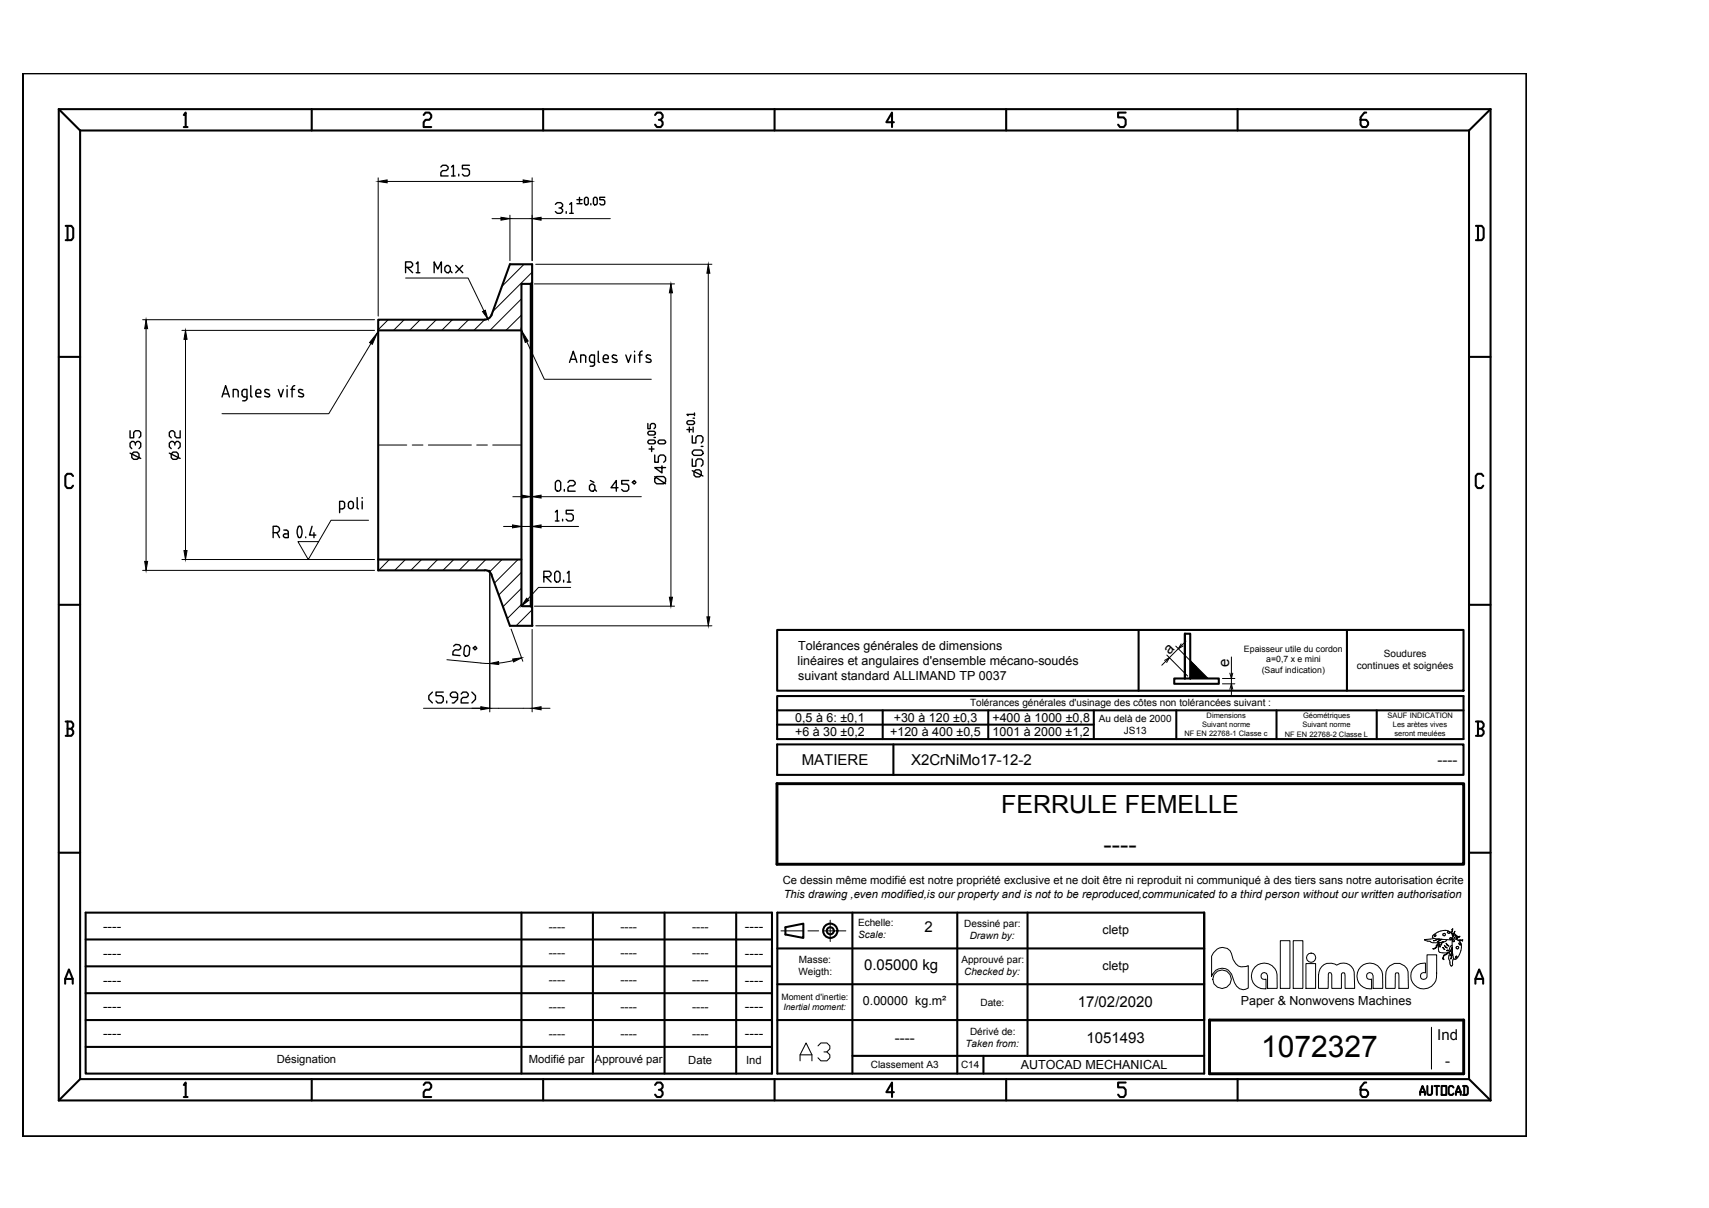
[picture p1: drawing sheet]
<svg xmlns="http://www.w3.org/2000/svg" width="420mm" height="297mm" viewBox="0 0 420 297" stroke-linecap="round" stroke-linejoin="round" font-family="sans-serif">
<!-- layer: 0 -->
<g fill="none" stroke="#000" stroke-width=".51">
<path d="M5.6 18h369.7v261.4h-369.7zM14.4 26.8h352.1M14.4 26.8v243.8M14.4 26.8l5.3 5.3M19.7 32.1v233.2l-5.3 5.3M19.7 32.1h341.5M45.2 28.3l.4-.6v3.5M45.2 31.2h.9M76.6 26.8v5.3M104.2 28.3l.4-.6h1l.4 .6v.6l-.4 .6h-1l-.4 .6v1.1h1.8M133.5 26.8v5.3M161.1 28.3l.4-.6h.9l.5 .6v.6l-.5 .6h-.4"/>
<path d="M162.4 29.5l.5 .6v.5l-.5 .6h-.9l-.4-.6M190.4 26.8v5.3M219.8 30.1h-1.9l1.4-2.4v3.5M247.4 26.8v5.3M276.7 27.7h-1.8v1.2h1.4l.4 .6v1.1l-.4 .6h-.9l-.5-.6M304.3 26.8v5.3M335.9 27.7h-.5l-.9 1.2v1.7l.5 .6h.9l.5-.6v-.5l-.5-.6h-1.4M361.2 32.1v233.2M366.5 26.8v243.8M366.5 26.8l-5.3 5.3M16.1 55.5h1.4l.5 .6v2.4l-.5 .6h-1.4M16.6 55.5v3.6"/>
<path d="M362.9 55.5h1.4l.5 .6v2.4l-.5 .6h-1.4M363.4 55.5v3.6M119.2 78.6h-26.2v61.7h26.2M119.2 78.6a1.76 1.76 0 0 0 1.7-1.2l4.5-12.4h5.4v88.9h-5.4l-4.6-12.5a1.66 1.66 0 0 0-1.6-1.2M128.2 70v78.8M128.4 69.8h2.1M128.4 69.8l-.2 .2M130.5 69.8v79.3M130.8 69.5l-.3 .3M14.4 87.8h5.3M93 81.2h35.2M361.2 87.8h5.3"/>
<path d="M18 117.1l-.5-.6h-1l-.4 .6v2.3l.4 .6h1l.5-.6M364.7 117.1l-.5-.6h-.9l-.5 .6v2.3l.5 .6h.9l.5-.6M93 137.6h35.2M14.4 148.7h5.3M128.2 148.8l.2 .2M128.4 149.1h2.1M130.5 149.1l.3 .3M191.1 154.9h168.7v14.9h-168.7zM279.9 154.9v14.9M331.1 154.9v14.9M361.2 148.7h5.3M16.1 177.4h1.4l.5 .6v.6l-.5 .6"/>
<path d="M16.6 179.2h.9l.5 .6v.6l-.5 .5h-1.4M16.6 177.4v3.5M191.1 171.2h168.7v10.5h-168.7zM191.1 174.7h168.7M191.1 178.2h77.8M217 174.7v7M243 174.7v7M268.9 174.7v7M289.2 174.7v7M313.8 174.7v7M338.5 174.7v7M362.9 177.4h1.4l.5 .6v.6l-.5 .6"/>
<path d="M363.4 179.2h.9l.5 .6v.6l-.5 .5h-1.4M363.4 177.4v3.5M191.1 183h168.7v7.5h-168.7M14.4 209.7h5.3M361.2 209.7h5.3M21.1 224.4h168.7v39.6h-168.7zM21.1 237.6h168.7M21.1 231h168.7M128.2 224.4v39.6M145.8 224.4v39.6M163.4 224.4v39.6M181 224.4v39.6"/>
<path d="M189.8 233.2v30.8M191.1 224.4h105v39.6h-105zM191.1 233.2h105M193.1 228l4.4-.9v3.5l-4.4-.8zM209.6 224.4v39.6M235.3 224.4v39.6M252.6 224.4v35.2M296.1 224.4v26.4h-105M16 241.9v-1.2l.9-2.3 1 2.3v1.2M16 240.7h1.9M21.1 250.8h168.7M21.1 244.2h168.7"/>
<path d="M21.1 257.4h168.7M191.1 242h105M209.6 259.6h86.5M241.8 259.6v4.4M362.7 241.9v-1.2l1-2.3 .9 2.3v1.2M362.7 240.7h1.9M14.4 270.6h352.1M19.7 265.3h341.5M45.2 266.8l.4-.6v3.5M45.2 269.7h.9M76.6 265.3v5.3M104.2 266.8l.4-.6h1l.4 .6v.6l-.4 .6h-1l-.4 .6v1.1h1.8"/>
<path d="M133.5 265.3v5.3M161.1 266.8l.4-.6h.9l.5 .6v.6l-.5 .6h-.4M162.4 268l.5 .6v.6l-.5 .5h-.9l-.4-.5M190.4 265.3v5.3M219.8 268.6h-1.9l1.4-2.4v3.5M247.4 265.3v5.3M276.7 266.2h-1.8v1.2h1.4l.4 .6v1.2l-.4 .5h-.9l-.5-.5M304.3 265.3v5.3M335.9 266.2h-.5l-.9 1.2v1.8l.5 .5h.9l.5-.5v-.6l-.5-.6h-1.4M349.1 269.2v-.7l.6-1.5 .6 1.5v.7M349.1 268.5h1.2M350.9 267v1.9l.3 .3h.6l.3-.3v-1.9"/>
<path d="M352.7 267h1.1M353.2 267v2.2M354.4 267h1.2v2.2h-1.2zM357.3 267.4l-.2-.4h-.6l-.3 .4v1.5l.3 .3h.6l.2-.3M357.9 269.2v-.7l.6-1.5 .6 1.5v.7M357.9 268.5h1.2M359.7 267h.9l.3 .4v1.5l-.3 .3h-.9M360 267v2.2M361.2 265.3l5.3 5.3"/>
<circle cx="204.1" cy="228.9" r="1.76"/>
<circle cx="204.1" cy="228.9" r=".87"/>
</g>
<!-- layer: AXE -->
<path d="M93 109.4h7M101.4 109.4h2.6M105.3 109.4h10.6M117.2 109.4h2.6M121.1 109.4h7.1M192 228.9h5.3M198.6 228.9h2.7M202.6 228.9h5.4M204.1 226.3v5.2" fill="none" stroke="#000" stroke-width=".25"/>
<!-- layer: HACHURES -->
<g fill="none" stroke="#000" stroke-width=".25">
<path d="M95.4 78.6l-2.4 2.5M99.4 78.6l-2.7 2.6M103.3 78.6l-2.6 2.6M107.3 78.6l-2.7 2.6M111.2 78.6l-2.6 2.6M115.2 78.6l-2.7 2.6M119.1 78.6l-2.6 2.6M128.2 73.5l-7.7 7.7M128.2 77.5l-3.8 3.7M128.8 65l-5.4 5.4M130.8 66.9l-9.7 9.7M95.7 137.6l-2.6 2.7"/>
<path d="M99.7 137.6l-2.7 2.7M103.6 137.6l-2.6 2.7M107.6 137.6l-2.6 2.7M111.6 137.6l-2.7 2.7M115.5 137.6l-2.6 2.7M119.4 137.6l-2.6 2.7M123.4 137.6l-3.1 3.1M127.4 137.6l-5.8 5.8M128.2 140.7l-5.6 5.6M128.2 144.7l-4.5 4.5M128.2 148.6l-3.5 3.5M130.8 153.9h.1"/>
<path d="M130.8 149.9l-3.9 4"/>
</g>
<!-- layer: COTES -->
<g fill="none" stroke="#000" stroke-width=".25">
<path d="M93 43.7v34M95.2 44.6h33.4M121 53.8h2.2M125.4 52.9v11.2M125.4 53.8h5.4M130.8 43.7v20.4M133 53.8h17M35.1 78.6h57M99.7 68.4h15.4l3.9 8.1M131.4 69.8h34.4M131.7 65h43.3M164.9 72v74.9"/>
<path d="M174.1 67.2v84.5M35.9 80.8v57.2M44.7 81.2h47.4M45.6 83.4v52M91.2 84.5l-10.4 17.2h-26.2M129.5 84l4.3 9.3h26.3M44.7 137.6h47.4M90.6 127.9h-9.2l-5.6 9.7-2.5-4.4h5M123.8 129.5h2.2M126.1 122.1h2.2M128.2 128.6v8.1M128.2 129.5h2.6"/>
<path d="M130.5 121.2v15.5M130.5 122.1h.3M130.8 121.2v15.5M133 129.5h9.3M133 122.1h24.7M35.1 140.3h57M120.4 140.3v34.7M125.7 154.7l2.8 7.9M130.8 154.8v20.2M131.4 149.1h34.4M131.7 153.9h43.3M140.3 144.4h-7.9l-3.9 4.3 1.2-1.3"/>
<path d="M289.1 158.9l5.1 5.1M289.7 159.5l-2.2 2.2M291.6 157.6l-1 1M104.1 174.2h26.7M109.9 162.2l8.3 .8M118.2 163l2.2 .2M126.2 162.4l-3.6 .6M133 174.2h2.2M286.6 162.6l-1 1M286.9 161.1l5.1 5.1M300.5 168.1h3.1M300.5 166.8h3.1"/>
<path d="M302.7 161.5v4M302.7 166.8v1.3M302.7 169.5v1.3"/>
</g>
<g fill="#000" stroke="#000" stroke-width=".25">
<path d="M93 44.6l2.2-.4v.8zM123.2 53.4l2.2 .4-2.2 .3zM128.6 44.2l2.2 .4-2.2 .4zM130.8 53.8l2.2-.4v.7zM118.6 76.6l.7-.3 .6 2.1zM164.9 69.8l.4 2.2h-.7zM174.1 65l.4 2.2h-.7zM35.9 78.6l.4 2.2h-.7zM45.6 81.2l.4 2.2h-.8zM92.8 81.8l-1.3 2.9-.6-.5zM128.2 81.2l1.7 2.7-.8 .3zM35.6 138h.7l-.4 2.3z"/>
<path d="M45.2 135.4h.8l-.4 2.2zM126 129.1l2.2 .4-2.2 .3zM128.3 121.8l2.2 .3-2.2 .4zM130.8 129.5l2.2-.4v.7zM130.8 122.1l2.2-.3v.7zM129.5 147.1l.5 .5-1.8 1.4zM164.6 146.9h.7l-.4 2.2zM173.8 151.7h.7l-.4 2.2zM118.2 173.8l2.2 .4-2.2 .3zM120.4 163.2l2.2-.5v.7zM126 162.1l2.2-.3-1.9 1zM130.8 174.2l2.2-.4v.7z"/>
</g>
<g fill="none" stroke="#000" stroke-width=".34">
<path d="M108.4 41.1l.4-.5h.9l.5 .5v.4l-.5 .5h-.9l-.4 .4v.9h1.8M111 41.1l.5-.5v2.7M111 43.3h.9M112.8 42.8v.5M115.4 40.6h-1.7v.9h1.3l.4 .5v.8l-.4 .5h-.9l-.4-.5M136.5 50.2l.5-.4h.9l.4 .4v.5l-.4 .4h-.5M137.9 51.1l.4 .5v.4l-.4 .5h-.9l-.5-.5M139.2 52v.5M140.1 50.2l.4-.4v2.7M140.1 52.5h.8M141.8 50.1h1.3M141.8 49.1h1.3"/>
<path d="M142.5 48.5v1.2M143.7 48.8l.3-.3h.3l.3 .3v1.3l-.3 .3h-.3l-.3-.3zM145.3 50.1v.3M145.9 48.8l.3-.3h.3l.3 .3v1.3l-.3 .3h-.3l-.3-.3zM148.7 48.5h-1.2v.6h.9l.3 .3v.7l-.3 .3h-.6l-.3-.3M99.7 65.7h1.3l.4-.4v-.4l-.4-.5h-1.3v2.7M100.1 65.7l1.3 1.4M102.3 64.9l.5-.5v2.7M102.3 67.1h.9M106.7 67.1v-2.7l.9 1.8 .9-1.8v2.7M109.4 65.7l.4-.4h.5l.4 .4v.9l-.4 .5h-.5l-.4-.5zM110.7 66.6l.4 .5"/>
<path d="M112 65.3l1.8 1.8M113.8 65.3l-1.8 1.8M54.6 97.6l.9-2.8 .9 2.8M54.8 96.9h1.3M57.3 97.6v-1.8h.7l.5 .2 .1 1.6M59.5 96.3v.8M59.5 96.3l.3-.5h.9l-.1 2.4-.1 .2-.8 .2M59.5 97l.3 .5 .9 .1M61.7 94.8v2.5l.3 .3M62.9 96.4v.8M62.9 96.4a.61 .61 0 0 1 .6-.6 .61 .61 0 0 1 .6 .6M62.9 97.1l.2 .4 1 .1"/>
<path d="M64.1 96.4v.3h-1.2M65 97.4l.9 .2M65.2 96.5l.9 .4M66.1 96.9l.2 .4-.4 .3M66.1 95.9l-.8-.1-.2 .4 .2 .2M68.4 95.8l.7 1.8 .6-1.8M70.6 94.8v.2M70.6 95.8v1.8M71.5 95.8h.9M71.8 95.5v2.1M72.5 94.8l-.5 .2-.1 .4M73.4 97.4l.8 .2"/>
<path d="M73.5 96.5l.9 .4M74.4 96.8l.2 .5-.4 .3M74.4 95.9l-.8-.1-.2 .4 .2 .2M140 89.1l.9-2.7 .9 2.7M140.3 88.3h1.3M143.5 87.3h-.7v1.8M143.5 87.3l.5 .3v.2v1.3M144.9 87.8v.8M145 87.8l.2-.4 .9-.1v2.2M145 88.6l.2 .4 .9 .1M146.2 89.5l-.3 .5h-.8M147.1 86.4v2.4l.3 .3"/>
<path d="M148.3 87.9v.8M148.4 87.9a.61 .61 0 0 1 .6-.7 .61 .61 0 0 1 .6 .7M148.4 88.7l.2 .4h.9M149.5 87.9v.3h-1.2M150.5 89l.9 .1M150.6 88l.9 .4M151.5 88.3l.2 .5-.4 .3M151.6 87.4l-.9-.1-.2 .4 .2 .3M153.9 87.3l.6 1.8 .6-1.8M156 86.4v.1M156 87.3v1.8M156.9 87.3h1"/>
<path d="M157.3 87v2.1M157.9 86.3l-.4 .2-.2 .4M159.9 88.3l.2 .3-.2 .5-1.1-.1M159.9 87.4a.56 .56 0 0 0-.7-.2 .56 .56 0 0 0-.3 .7l.9 .5M32 105.9v1.8h.9v-1.4l.4-.4h.9l.4 .4v.9l-.4 .5M32 111.4l2.6 1.3M32.4 111.6l.5-.4h.8l.5 .4v.9l-.5 .4h-.8l-.5-.4zM33.3 109.4v-.4l-.4-.5h-.5l-.4 .5v.9l.4 .4M33.3 109l.4-.5h.5l.4 .5v.9l-.4 .4M41.6 111.4l2.7 1.3M42.5 111.2h.9l.4 .4v.9l-.4 .4h-.9l-.4-.4v-.9zM43 109.4v-.4l-.5-.5h-.4l-.5 .5v.9l.5 .4"/>
<path d="M43 109l.4-.5h.4l.5 .5v.9l-.5 .4M44.3 105.9v1.8h-.9l-.4-.5v-.9l-.5-.4h-.4l-.5 .4v.9l.5 .5M136.5 118.6l.5-.4h.4l.5 .4v1.8l-.5 .4h-.4l-.5-.4zM139.6 118.6l.5-.4h.8l.5 .4v.4l-.5 .5h-.8l-.5 .4v.9h1.8M144.9 119.5l.4-.5h.5l.4 .5v.9l-.4 .4h-.5l-.4-.4zM145.1 118.2l.9 .4M151.9 119.9h-1.7l1.3-1.7v2.6M154.6 118.2h-1.8v.8h1.3l.5 .5v.9l-.5 .4h-.8l-.5-.4M155.5 118.6l.4-.4 .5 .4-.5 .4zM159.3 106.3l.3-.3h1.2l.3 .3v.3l-.3 .4h-1.2l-.3-.4zM159.3 104.1v1.3h.6v-.9l.3-.4h.6l.3 .4v.6l-.3 .3M159.6 108.2h1.2l.3 .3v.3l-.3 .3h-1.2l-.3-.3v-.3z"/>
<path d="M159.6 110.4h1.2M160.2 109.8v1.2M160.8 107.6h.3M161 117.6l.4-.4h1.8l.4 .4v.9l-.4 .5h-1.8l-.4-.5zM161 111.9v1.8h.9v-1.3l.4-.5h.9l.4 .5v.8l-.4 .5M161 117.2l2.6 1.8M162.1 108.2h1.2l.3 .3v.3l-.3 .3h-1.2l-.3-.3v-.3zM162.7 114.6v1.7l-1.7-1.3h2.6M168.9 103.8l.3-.3h1.2l.3 .3v.3l-.3 .3h-1.2l-.3-.3zM168.9 105.6h1.2M169.5 105v1.3M170.2 112.9v1.7h.9v-1.3l.4-.4h.9l.4 .4v.9l-.4 .4"/>
<path d="M170.2 107.1v1.8h.9v-1.3l.4-.5h.9l.4 .5v.9l-.4 .4M170.2 115.7l2.6 1.4M170.4 105v1.3M170.4 102.8h.3M170.6 116l.5-.5h.8l.5 .5v.8l-.5 .5h-.8l-.5-.5zM170.6 110.7h1.8l.4 .4v.4l-.4 .5h-1.8l-.4-.5v-.4zM170.7 101.9h-1.8l.3 .3M170.7 101.6v.6M172.4 109.8h.4M67.2 131h.7a.78 .78 0 0 0 .8-.8 .78 .78 0 0 0-.8-.8h-.7v2.8M68.1 131l.6 1.2M69.8 130.3h.5"/>
<path d="M70.4 130.3l.2 .1 .3 .5M70.9 130.9v1.3h-.8M70.9 131.3h-.8a.44 .44 0 0 0-.4 .4 .44 .44 0 0 0 .4 .5M74 129.6a2.6 2.6 0 0 1 0 2.4M74 129.5l-.3-.1a1.94 1.94 0 0 0 0 2.8l.3-.2M75.2 132v.2M76.7 129.4l-.6 2.2h1.6M77.2 131v1.2M83.5 125.1h.7M84.2 123.3h-.7v2.8M84.2 123.3h.3l.2 .5M84.7 123.8v1l-.5 .3"/>
<path d="M85.7 124.5a.61 .61 0 0 0 .6 .6 .61 .61 0 0 0 .6-.6M85.7 124.5v-.6a.61 .61 0 0 1 .6-.6 .61 .61 0 0 1 .6 .6v.6M87.8 122.3v2.5l.3 .3M89 122.3v.2M89 123.3v1.8M136.5 125.9l.5-.4v2.6M136.5 128.1h.9M138.3 127.7v.4M138.7 120.4v.4M140.9 125.5h-1.7v.9h1.3l.4 .4v.9l-.4 .4h-.9l-.4-.4M146.2 120.4l.5 .4M111.5 158.9l.5-.4h.9l.4 .5v.5l-.6 .4-.8-.1-.5 .4-.1 .8 1.8 .2"/>
<path d="M114.2 159.1l.5-.4 .4 .1 .4 .5-.2 1.7-.5 .4-.4-.1-.4-.4zM116.3 159.3l.6-.4 .3 .5-.4 .4zM133.7 141.8h1.4l.4-.4v-.5l-.4-.4h-1.4v2.6M134.2 141.8l1.3 1.3M136.8 140.5h.5l.4 .4v1.8l-.4 .4h-.5l-.4-.4v-1.8zM138.6 142.7v.4M139.5 140.9l.4-.4v2.6M139.5 143.1h.8M106.3 170.2l-.9 .9v.9l.9 .8M109 170.2h-1.8v.9h1.3l.5 .4v.9l-.5 .4h-.9l-.4-.4M109.8 172.4v.4M112.5 171.5h-1.3l-.5-.4v-.5l.5-.4h.8l.5 .4v1.4l-.9 .8h-.4"/>
<path d="M113.4 170.6l.4-.4h.9l.4 .4v.5l-.4 .4h-.9l-.4 .5v.8h1.7M116 170.2l.9 .9v.9l-.9 .8"/>
</g>
<!-- layer: AUXILIAIRE -->
<g fill="none" stroke="#000" stroke-width=".25">
<path d="M119.2 140.3h1.2l.4 1.1M299.2 233.4a2.33 2.33 0 0 1 3.5 1 3.5 3.5 0 0 0 2.4 3.3l1.8-.3v5.6a2.15 2.15 0 0 1-3.4-1.4l-.7-2.1a2.64 2.64 0 0 0-2.7-1.4 2.64 2.64 0 0 0-2.2 2v-5l.4-.8zM308.6 237.7a3.2 3.2 0 0 1 3.3-.7 3.2 3.2 0 0 1 2.1 2.6v3.4h-2.4v-3.1l-.2-.5-.6-.3a.87 .87 0 0 0-.8 .7 .87 .87 0 0 0 .4 .9h.8v2.5a3.2 3.2 0 0 1-3.2-1.8 3.2 3.2 0 0 1 .6-3.7zM314.8 231.3h2.3v11.7h-2.3zM317.9 231.3h2.4v11.7h-2.4zM321.1 236.9h2.3v6.1h-2.3zM325 237.7a2.74 2.74 0 0 1 3.6-.4 2.74 2.74 0 0 1 4.3 1.7l.2 4h-2.4l-.1-3.5-.1-.3h-.4l-.3 .3v3.5h-2.4v-3.3l-.1-.4-.3-.2-.4 .4-.1 3.5h-2.3v-3.2l.3-1.5zM334.5 237.7a3.2 3.2 0 0 1 3.3-.7 3.2 3.2 0 0 1 2.1 2.6l.1 3.4h-2.4v-3.1l-.3-.5-.5-.3a.87 .87 0 0 0-.8 .7 .87 .87 0 0 0 .4 .9h.8v2.5a3.2 3.2 0 0 1-3.3-1.8 3.2 3.2 0 0 1 .6-3.7zM341.7 237.5a2.76 2.76 0 0 1 4.5 1.4l.1 4.1h-2.4v-3l-.1-.8h-.6l-.2 .3v3.5h-2.3l.1-4.1 .3-.8zM347.8 237.7a3.4 3.4 0 0 1 2.6-.9v2.4a.85 .85 0 0 0-1.2 .6 .85 .85 0 0 0 .8 1l.5-.1 .3-.5v-5.4h2.4v4.5a3.2 3.2 0 0 1-4 3.8 3.2 3.2 0 0 1-1.4-5.4zM350.2 231.1v.1M350.3 231h-.1"/>
<path d="M350.3 231.2l.6 .2M350.3 231h.1M350.9 231.4h.4M351.3 231.4l.4 .2M351.8 231.6l.5 .2h1.9M352.2 230.2a.35 .35 0 0 0 0 .4 .35 .35 0 0 0 .4 .1l-2.3 .3M352.4 231.3l1.1-.4h.4zM352.6 230.2h.1M352.6 230.8l4.2 .3M352.6 229.7l-.4 .4M353 229.9h-.3l-.1 .3M353 229.9h.1"/>
<path d="M353 230l-.1 .2-.3 .1M353.1 229.4l-.4 .3M353.3 231.6l.9-.7 .3 .1zM353.6 229.2l-.5 .2M353.6 231.8h.3l-.7 1.2-.7 .4-.3-.1 .9-.3v-.5zM353.6 233l.1 .9 .2 .3M353.6 232.6v.4M353.7 232.4v.2M353.8 232.2l-.1 .2M353.9 234.1l.2 .1M354 231.7l-.3 .4M354 232.2l.1 .5-.1 .2-.1-.2z"/>
<path d="M354.1 234.2l1.5 .1M354.2 231.7h.1M354.2 228.9l-.7 .3M354.4 231.8l.2 .1-.3 .5zM354.4 231.7l-.2 .1M354.6 231.6h.3l-.2 .2zM354.7 233l.5 .5-.3-.2zM354.9 231.6l-.5 .1M355 228.8l-.7 .1M355 234.8l1.2-.6-1.2 .8-.2 .5 .2 .5-.4-.2zM355 228.8h.8l.7 .4M355.1 232.5l.7 .6-.5-.2z"/>
<path d="M355.2 231.6h-.3M355.3 229.6a.3 .3 0 0 0-.5 0 .3 .3 0 0 0 .2 .5M355.3 229.9l-.3 .2M355.3 229.6v.4M355.5 231.4l-.3 .2M355.5 231.9l.7 .8-.5-.2zM355.7 233.8l.2-.2 .2 .1-.1 .1zM355.8 231l-.3 .4M355.8 229.2l.4 .3M355.8 229.2l.3-.1 .2 .1M356 234.3l-.4 .1M356.1 234.2l-.1 .1"/>
<path d="M356.1 235.5l.1 .2M356.2 235.7v.3M356.3 236l.2 .4M356.3 233.9v.3M356.3 234.1l-.2 .1M356.3 229.2l.1 .3h-.2M356.4 233.3l-.1 .6M356.4 234.2l-.2 1.2M356.4 230.7l.1 .2M356.4 236.4l.1 .3M356.5 230.8l.1-.3 .3 .3M356.5 236.7v.3"/>
<path d="M356.5 237l.2 .4M356.5 230.9l.2 .1M356.5 229.1l.3 .3M356.6 232.8l-.2 .5M356.6 237.4l.4 .1M356.8 229.4l.3 .9M356.9 228.6l.3-.3-.4 1.2-.1-.2 .3-.2zM356.9 230.8l-.3 .2M357 231l-.2 .1M357 233l.1 .4-.6 .6zM357 232.4l-.4 .4M357.1 233.5v.4l-.6 1.2z"/>
<path d="M357.1 229.7h.3v.1h-.3zM357.1 234.3v.4l-.4 1.1zM357.1 230.3v.3M357.1 237.1l-.1 .3M357.1 230l.5-.1 .3 .2-.3 .5zM357.1 230.6l-.1 .4M357.2 236.2l-.1 .9M357.2 231.2v.2M357.2 231.2a.23 .23 0 0 1 .3 0 .23 .23 0 0 1-.1 .4 .23 .23 0 0 1-.3-.2M357.2 234.8l.1 .5M357.2 235.9v.3M357.2 235.3l.1 .3"/>
<path d="M357.3 229.5l-.4 .1M357.3 229.5l.7 .5M357.4 235.6v.1M357.4 235.7l-.1 .2M357.4 235.7l.5 .1M357.6 229v.7l-.1-.1zM357.9 235.5h.1M358 230.5h.2v.3h-.2zM358 235.1l-.1 .4M358 235.1l.2 .1-.1 .3M358.1 230l.3 .6M358.1 235.5h-.2"/>
<path d="M358.1 231a.66 .66 0 0 0-.8-.1 .66 .66 0 0 0-.3 .8l.1 3.1M358.1 235.7l-.2 .2M358.1 231l.5 .3M358.2 233.3h.3M358.2 230.3h.7l-.1 .1h-.5M358.2 230.3h.1M358.3 230.2v.1M358.3 232.7l-.3 .2 .1 .4M358.3 232.7l.2 .1M358.4 230.6l-.2 .4M358.4 235.4l-.3 .3M358.5 231.2l1.1-.1v.3l-.3-.2-.6 .2z"/>
<path d="M358.5 233.2l-.1 .1M358.6 232.9v.3M358.6 231.2l.4 .5 .3 .7M359.1 232.3l-.1 .1M359.1 232.2l-.2-.4-.2 .1 .3 .5M359.1 232.2v.1M359.2 233.8l-.8 1.6M359.3 232.4l-.2 1.4"/>
<circle cx="322.3" cy="235.5" r="1.13"/>
<circle cx="300.4" cy="240.8" r="2.28"/>
</g>
<!-- layer: TEXTES4 -->
<path d="M191 192.7h168.8v19.8h-168.8zM297.4 250.8h62.4v13.2h-62.4z" fill="none" stroke="#000" stroke-width=".72"/>
<!-- layer: TEXTES1 -->
<path d="M351.9 252.6v10.3" fill="none" stroke="#000" stroke-width=".25"/>
<!-- layer: AM_10N -->
<path d="M291.3 155.8h1.3v11h-3.9v1.3h10.9v-1.3h-7M291.3 166.8v-11v11M191.1 183v7.5M219.6 183v7.5" fill="none" stroke="#000" stroke-width=".51"/>
<!-- layer: 0 -->
<path d="M292.6 162.4l4.4 4.4h-4.4z" fill="#000" stroke="#000" stroke-width=".25"/>
<path d="M290.4 158.3l-.7 1.2 1.2-.7M290.6 158.6l-.9 .9M286.3 162.4l1.2-.7-.7 1.2M287.5 161.7l-.9 .9M302.4 169.5l.3-1.4 .4 1.4M302.4 165.5l.3 1.3 .4-1.3M302.7 165.5v1.3M302.7 168.1v1.4" fill="none" stroke="#000" stroke-width=".25"/>
<text font-size="8.4" x="195.4" y="262.1">A3</text>
<text font-size="7.4" x="310.1" y="260">1072327</text>
<g font-size="6.1">
<text x="246.1" y="199.9">FERRULE FEMELLE</text>
<text x="271.3" y="209.8">----</text>
</g>
<g font-size="3.7">
<text x="287.5" y="161" transform="rotate(-46 287.5 161)">a</text>
<text x="302.2" y="163.9" transform="rotate(-90 302.2 163.9)">e</text>
<text x="197.1" y="188.1">MATIERE</text>
<text x="224" y="188.1">X2CrNiMo17-12-2</text>
<text x="353.4" y="188.1">----</text>
<text x="227.3" y="229.3">2</text>
<text x="212.4" y="238.4">0.05000 kg</text>
<text x="265" y="247.7">17/02/2020</text>
<text x="220" y="256.5">----</text>
<text x="267.1" y="256.5">1051493</text>
<text x="353.3" y="255.7">Ind</text>
<text x="355.3" y="262">-</text>
</g>
<g font-size="3.4">
<text x="25.3" y="228.9">----</text>
<text x="183.1" y="228.9">----</text>
<text x="25.3" y="235.5">----</text>
<text x="183.1" y="235.5">----</text>
<text x="25.3" y="242.1">----</text>
<text x="183.1" y="242.1">----</text>
<text x="25.3" y="248.7">----</text>
<text x="183.1" y="248.7">----</text>
<text x="25.3" y="255.3">----</text>
<text x="183.1" y="255.3">----</text>
</g>
<g font-size="3.1">
<text x="196.2" y="159.8">Tolérances générales de dimensions</text>
<text x="196.1" y="163.4">linéaires et angulaires d'ensemble mécano-soudés</text>
<text x="196.2" y="167.1">suivant standard ALLIMAND TP 0037</text>
<text x="195.5" y="177.5">0,5 à 6: ±0,1</text>
<text x="219.7" y="177.5">+30 à 120 ±0,3</text>
<text x="244" y="177.5">+400 à 1000 ±0,8</text>
<text x="195.5" y="181.1">+6 à 30 ±0,2</text>
<text x="218.8" y="181.1">+120 à 400 ±0,5</text>
<text x="244" y="181.1">1001 à 2000 ±1,2</text>
<text x="134.9" y="228.8">----</text>
<text x="152.5" y="228.8">----</text>
<text x="170.2" y="228.8">----</text>
<text x="271.1" y="229.6">cletp</text>
<text x="134.9" y="235.4">----</text>
<text x="152.5" y="235.4">----</text>
<text x="170.2" y="235.4">----</text>
<text x="271.1" y="238.4">cletp</text>
<text x="134.9" y="242">----</text>
<text x="152.5" y="242">----</text>
<text x="170.2" y="242">----</text>
<text x="134.9" y="248.6">----</text>
<text x="152.5" y="248.6">----</text>
<text x="170.2" y="248.6">----</text>
<text x="212.1" y="247.2">0.00000 kg.m²</text>
<text x="305.1" y="247.1">Paper &amp; Nonwovens Machines</text>
<text x="134.9" y="255.2">----</text>
<text x="152.5" y="255.2">----</text>
<text x="170.2" y="255.2">----</text>
<text x="251" y="262.9">AUTOCAD MECHANICAL</text>
</g>
<g font-size="2.8">
<text x="192.4" y="217.5">Ce dessin même modifié est notre propriété exclusive et ne doit être ni reproduit ni communiqué à des tiers sans notre autorisation écrite</text>
<text x="192.7" y="220.9">This drawing ,even modified,is our property and is not to be reproduced,communicated to a third person without our written authorisation</text>
<text x="68" y="261.4">Désignation</text>
<text x="130" y="261.5">Modifié par</text>
<text x="146.3" y="261.5">Approuvé par</text>
<text x="169.2" y="261.7">Date</text>
<text x="183.4" y="261.7">Ind</text>
</g>
<g font-size="2.5">
<text x="340.2" y="161.5">Soudures</text>
<text x="333.6" y="164.5">continues et soignées</text>
<text x="238.5" y="173.6">Tolérances générales d'usinage des côtes non tolérancées suivant :</text>
<text x="270.1" y="177.6">Au delà de 2000</text>
<text x="276.3" y="180.6">JS13</text>
<text x="211" y="227.6">Echelle:</text>
<text x="237.1" y="228">Dessiné par:</text>
<text x="211" y="230.5">Scale:</text>
<text x="238.4" y="230.9">Drawn by:</text>
<text x="196.3" y="239.7">Weigth:</text>
<text x="196.4" y="236.8">Masse:</text>
<text x="236.4" y="236.8">Approuvé par:</text>
<text x="237" y="239.7">Checked by:</text>
<text x="241.1" y="247.3">Date:</text>
<text x="237.4" y="257.6">Taken from:</text>
<text x="238.5" y="254.6">Dérivé de:</text>
<text x="214.1" y="262.7">Classement A3</text>
<text x="236.3" y="262.7">C14</text>
</g>
<g font-size="2.2">
<text x="305.8" y="160.3">Epaisseur utile du cordon</text>
<text x="310.2" y="165.5">(Sauf indication)</text>
<text x="311.3" y="162.9">a=0,7 x e mini</text>
<text x="192.1" y="245.9">Moment d'inertie:</text>
<text x="192.6" y="248.5">Inertial moment:</text>
</g>
<g font-size="1.8">
<text x="295.5" y="178.9">Suivant norme</text>
<text x="296.6" y="176.6">Dimensions</text>
<text x="320.2" y="178.9">Suivant norme</text>
<text x="320.4" y="176.7">Géométriques</text>
<text x="341.1" y="176.7">SAUF INDICATION</text>
<text x="342.4" y="178.9">Les arètes vives</text>
<text x="291.2" y="181.1">NF EN 22768-1 Classe c</text>
<text x="315.9" y="181.1">NF EN 22768-2 Classe L</text>
<text x="342.8" y="181.1">seront meulées</text>
</g>
</svg>
